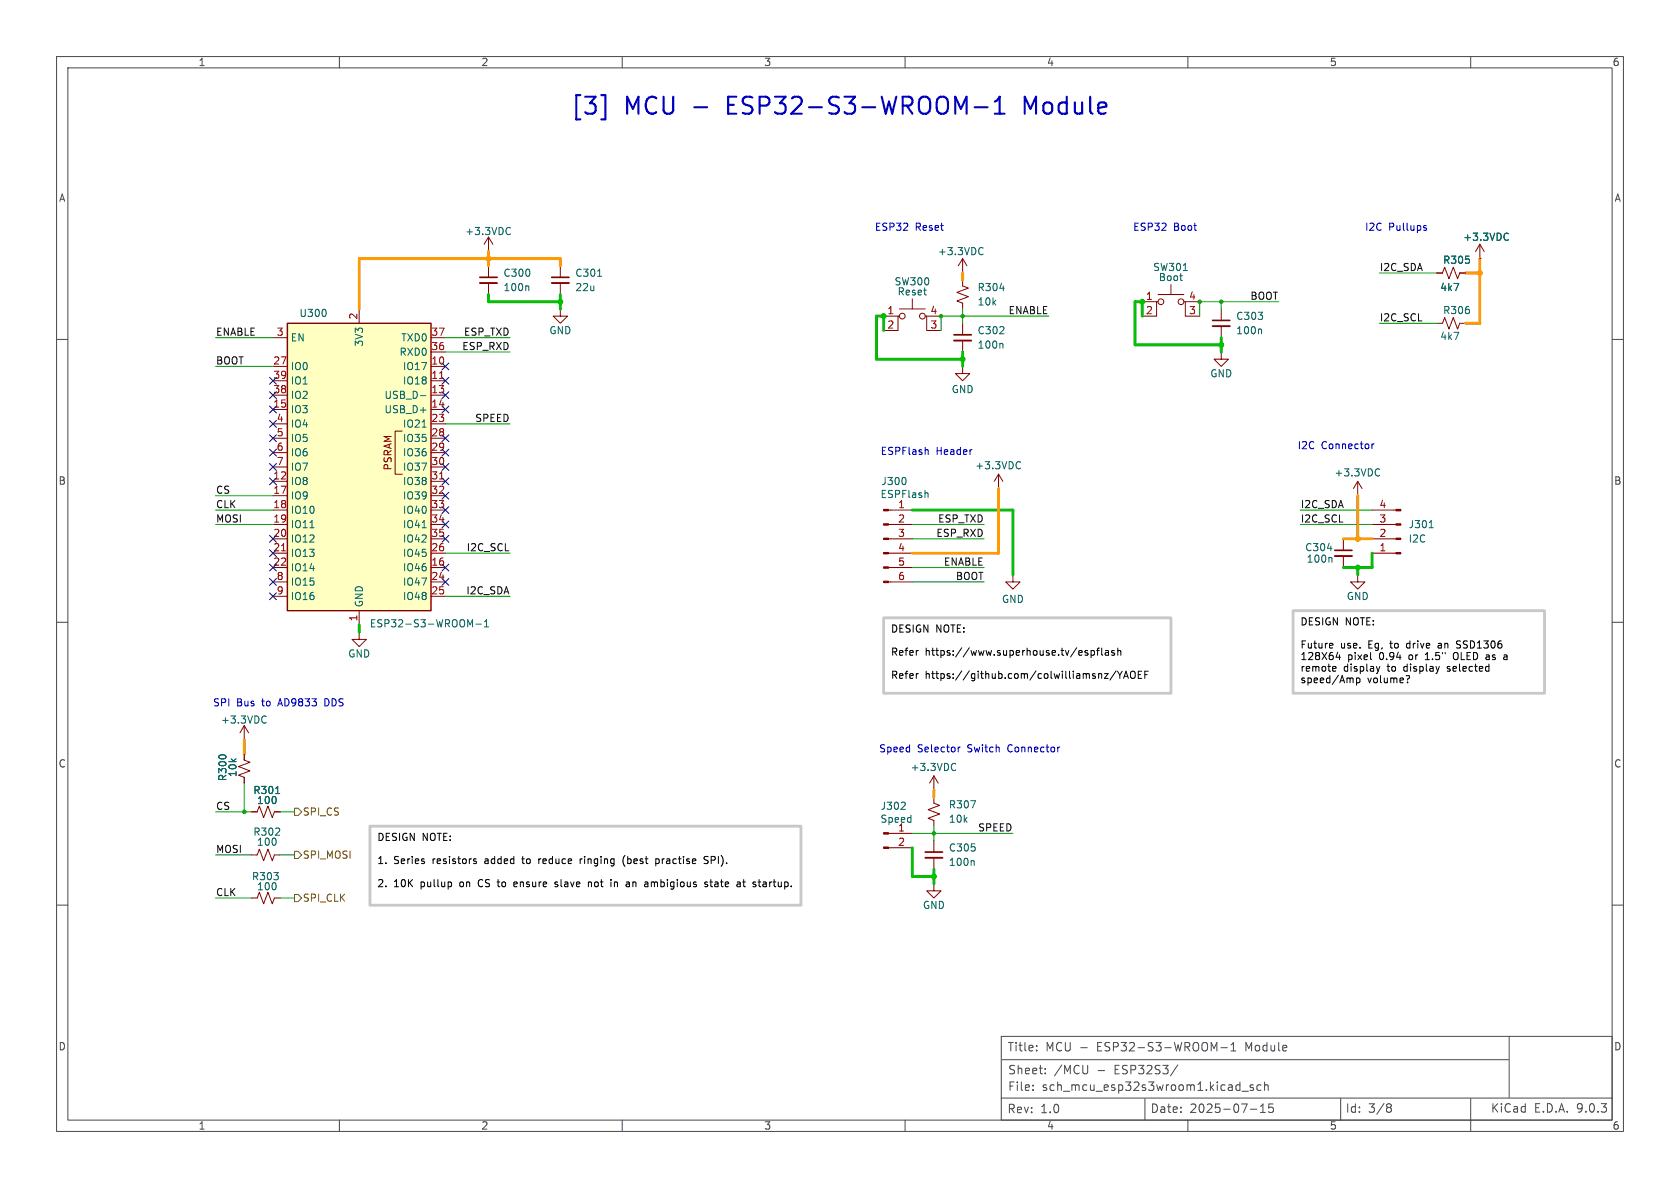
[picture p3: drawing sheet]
<svg xmlns="http://www.w3.org/2000/svg" width="297mm" height="210mm" viewBox="0 0 297 210" stroke-linecap="round" stroke-linejoin="round" font-family="sans-serif">
<g fill="none" stroke="#484848" stroke-width=".18">
<path d="M10 10h277v190h-277zM12 12h273v186h-273zM60 10v2M110 10v2M160 10v2M210 10v2M260 10v2M10 60h2M285 60h2M10 110h2M285 110h2M10 160h2"/>
<path d="M285 160h2M60 198v2M110 198v2M160 198v2M177 194.1h108M177 183.2h108v14.8h-108zM177.2 187.3h89.5M182.6 192.6v.2M182.6 191.8v.2M183.3 185.6v.2M183.3 184.9v.1M184.8 189.7v.1"/>
<path d="M184.8 188.9v.1M192.3 188.3l-.1 1.4M202.4 194.3v3.7M208.2 188.3l-1.3 1.9M210 198v2M215.8 185.2h1.2M217.6 185.8h.9M217.6 184.7l.5-.4v1.5M219.6 192.9h1.1M221.1 196.1h1.1M221.6 191.8h-.4l-.2 .2 .1 .2 .5 .1v.4h-.6M222.8 196.7h.9"/>
<path d="M222.8 195.6l.5-.4v1.5M222.9 191.8h-.4l-.3 .2v.5l.1 .2h.6M223.6 191.9l.2-.1h.3l.1 1M223.6 191.3v1.5M225.1 195.2h-.8v.7l.2-.2 .5 .1 .1 .2v.5l-.3 .2-.5-.2M237 194.2v3.8M245.4 195.8h.3M245.4 195.1l.4 .1 .2 .2-.3 .4M245.7 195.8l.2 .1 .1 .4-.2 .3h-.4M260 194.2v5.8M266.8 183.2v10.8"/>
</g>
<g fill="#840000" stroke="#840000" stroke-width=".18">
<path d="M246.8 97.7h.8v.2h-.8z"/>
<path d="M246.8 95.1h.8v.3h-.8z"/>
<path d="M246.8 92.6h.8v.2h-.8z"/>
<path d="M246.8 90h.8v.3h-.8z"/>
</g>
<g fill="none" stroke="#840000" stroke-width=".18">
<path d="M86.4 47v2M86.4 50v2.1M237.5 95.3v2M237.5 98.3v2M242.6 97.8h4.2M242.6 95.3h4.2M242.6 92.7h4.2M242.6 90.2h4.2M43.2 133.4v1l1 .3-2 .8 2 .8-2 .7 1 .4v1M43.2 130.8h.1M43.2 128.3v2.5M43.2 128.3l-.8 1.2"/>
<path d="M43.2 128.3l.7 1.2M165.1 139.7h.1M165.1 137.2l-.8 1.2M165.1 137.2l.8 1.2M165.1 137.2v2.5M44.4 143.5h1.1l.3-1 .8 2 .8-2 .7 2 .4-1h1M165.1 141v1l1 .4-2 .7 2 .8-2 .8 1 .3v1.1"/>
</g>
<path d="M93.3 50.5l.2 .2v.7M234.7 96.9h.8M235.3 98.5l.2 .2v.7M252.7 93.3h.7M46.7 126.6l.4 .1M47.1 127.7l-.4 .1M168.6 134.9l.4 .2M169 136.1l-.4 .1M48.7 140.3h.8M171.6 141.5h.9l-.6 1.3" fill="none" stroke="#006464" stroke-width=".18"/>
<path d="M84.8 49h3.1M236 97.3h3" fill="none" stroke="#840000" stroke-width=".3"/>
<path d="M84.8 50h3.1M236 98.3h3" fill="none" stroke="#840000" stroke-width=".33"/>
<path d="M50.8 57.2h25.4v50.8h-25.4z" fill="#ffffc2"/>
<path d="M50.8 57.2h25.4v50.8h-25.4z" fill="none" stroke="#840000" stroke-width=".25"/>
<g fill="none" stroke="#840000" stroke-width=".18">
<path d="M48.3 59.7h2.5M63.5 54.6v2.6M76.2 59.7h2.5M86.4 44.5h.1M86.4 41.9l-.8 1.3M86.4 41.9l.7 1.3M86.4 41.9v2.6M99.1 54.6v1.3h1.2l-1.2 1.3-1.3-1.3h1.3M99.1 54.6h.1M99.1 47v2M99.1 50v2.1M156.2 55.9h2.5"/>
<path d="M159 55.9h-.3v2.5h-2.5M159 54.6h4.6M161.3 52.8v1.8M163.6 55.9h.2v2.5h2.6M163.8 55.9h2.6M170.2 48.3h.1M170.2 49.5v1l1 .4-2 .8 2 .8-2 .7 1 .4v1M170.2 45.7l-.8 1.3M170.2 45.7l.7 1.3M170.2 45.7v2.6M170.2 57.2v2M201.9 53.3h2.6"/>
<path d="M204.7 53.3h-.2v2.6h-2.6M204.7 52.1h4.6M207 50.3v1.8M209.3 53.3h.2v2.6h2.6M209.5 53.3h2.6M215.9 54.6v2M215.9 57.7v2M254 57.2h1l.4-1.1 .8 2.1 .7-2.1 .8 2.1 .4-1h1M254 48.3h1l.4-1.1 .8 2.1 .7-2.1 .8 2.1 .4-1h1M261.6 45.7h.1M261.6 43.2l-.7 1.3M261.6 43.2l.8 1.3"/>
<path d="M261.6 43.2v2.5M48.3 64.8h2.5M48.3 67.3h2.5M48.3 69.9h2.5M48.3 72.4h2.5M48.3 74.9h2.5M48.3 77.5h2.5M71.1 76.2h-1.3v7.6h1.3M76.2 64.8h2.5M76.2 67.3h2.5M76.2 69.9h2.5M76.2 72.4h2.5"/>
<path d="M76.2 74.9h2.5M76.2 77.5h2.5M76.2 62.2h2.5M170.2 64.8v1.2h1.2l-1.2 1.3-1.3-1.3h1.3M170.2 64.8h.1M170.2 60.2v2M215.9 62.2v1.3h1.3l-1.3 1.3-1.3-1.3h1.3M215.9 62.2h.1M48.3 80h2.5M48.3 82.6h2.5M48.3 85.1h2.5M48.3 87.6h2.5"/>
<path d="M48.3 90.2h2.5M48.3 92.7h2.5M48.3 95.3h2.5M48.3 97.8h2.5M76.2 80h2.5M76.2 82.6h2.5M76.2 85.1h2.5M76.2 87.6h2.5M76.2 90.2h2.5M76.2 92.7h2.5M76.2 95.3h2.5M76.2 97.8h2.5"/>
<path d="M157.1 90.2h4.2M157.1 92.7h4.2M157.1 95.3h4.2M157.1 97.8h4.2M176.5 86.4h.1M176.5 83.8l-.7 1.3M176.5 83.8l.8 1.3M176.5 83.8v2.6M240 87.6h.1M240 85.1l-.7 1.3M240 85.1l.8 1.3M240 85.1v2.5"/>
<path d="M48.3 100.3h2.5M48.3 102.9h2.5M48.3 105.4h2.5M63.5 111.8v1.2h1.3l-1.3 1.3-1.3-1.3h1.3M63.5 111.8h.1M63.5 108v2.5M76.2 100.3h2.5M76.2 102.9h2.5M76.2 105.4h2.5M157.1 100.3h4.2M157.1 102.9h4.2M179.1 101.6v1.3h1.2l-1.2 1.2-1.3-1.2h1.3"/>
<path d="M179.1 101.6h.1M240 101.6v1.3h1.3l-1.3 1.2-1.2-1.2h1.2M240 101.6h.1M43.2 133.4v1M43.2 137.4v1M44.4 151.1h1.1l.3-1 .8 2 .8-2 .7 2 .4-1h1M44.4 158.8h1.1l.3-1.1 .8 2.1 .8-2.1 .7 2.1 .4-1h1M44.4 143.5h1.1M48.5 143.5h1M157.1 147.3h4.2M157.1 149.9h4.2M165.1 156.2v1.3h1.3l-1.3 1.3-1.3-1.3h1.3"/>
<path d="M165.1 156.2h.1M165.1 148.6v2M165.1 151.6v2.1"/>
<circle cx="159.5" cy="55.9" r=".51"/>
<circle cx="163.1" cy="55.9" r=".51"/>
<circle cx="205.2" cy="53.3" r=".51"/>
<circle cx="208.8" cy="53.3" r=".51"/>
</g>
<g fill="none" stroke="#006464" stroke-width=".18">
<path d="M57.6 54.9v.8M89.9 40.2l.3 .1M90.2 41.4l-.3 .1M105.6 48.8h.8M173.4 43.8l.4 .1M173.8 44.9l-.4 .1M176.8 51h.7M208.9 49.6h.1M209.2 47.8h.7M222.8 58.2l.2 .1v.7M266.3 41.2l.4 .1M266.7 42.4l-.4 .1"/>
<path d="M74.3 69.9h1M74.6 75.5h.7M177.1 60.7l.2 .2v.6M54.8 93.3h.7M74.6 93.3h.7M160.1 84.5l.1 .4-.1 .6M163.9 87.1l.2 .2v.7M180 81.6l.4 .1M180.4 82.8l-.4 .1M243.5 82.9l.4 .1M243.9 84l-.4 .1M83.1 110.5l.4-1v1.3"/>
<path d="M84.1 110.3h1M85.6 110.8h.8M85.6 109.9l.4-.4v1.3M48.7 140.3h.8M159.9 141.9l.1 .1v.3l-.7 .8h.7M172 152.1l.2 .2v.7"/>
</g>
<path d="M77.7 66.9h.7M49.8 97.4h.7M77.7 84.7h.7" fill="none" stroke="#a90000" stroke-width=".18"/>
<path d="M97.5 49h3.1M168.7 59.2h3M214.4 56.6h3M163.6 150.6h3" fill="none" stroke="#840000" stroke-width=".3"/>
<path d="M97.5 50h3.1M214.4 57.7h3M168.7 60.2h3M163.6 151.6h3" fill="none" stroke="#840000" stroke-width=".33"/>
<g fill="#840000" stroke="#840000" stroke-width=".18">
<path d="M156.2 90h.9v.3h-.9z"/>
<path d="M156.2 92.6h.9v.2h-.9z"/>
<path d="M156.2 95.1h.9v.3h-.9z"/>
<path d="M156.2 97.7h.9v.2h-.9z"/>
<path d="M156.2 100.2h.9v.3h-.9z"/>
<path d="M156.2 102.7h.9v.3h-.9z"/>
<path d="M156.2 147.2h.9v.2h-.9z"/>
<path d="M156.2 149.7h.9v.3h-.9z"/>
</g>
<path d="M52.1 142.9h.6l.6 .6-.6 .6h-.6zM52.1 158.1h.6l.6 .7-.6 .6h-.6zM52.1 150.5h.6l.6 .6-.6 .7h-.6z" fill="none" stroke="#725600" stroke-width=".18"/>
<path d="M86.4 44.5v2.5M99.1 47v-1.3h-35.6v8.9M170.2 48.3v1.2M259.1 48.3h2.5M261.6 45.7v11.5h-2.5M176.5 86.4v11.4h-15.2M237.5 95.3h5.1M240 87.6v7.7M43.2 130.8v2.6M165.1 139.7v1.3" fill="none" stroke="#f90" stroke-width=".51"/>
<path d="M86.4 52.1v1.2h12.7M99.1 52.1v2.5M156.2 58.4v-2.5h-1.3v7.6h15.3M201.9 55.9v-2.6h-1.2v7.7h15.2M215.9 59.7v2.5M170.2 62.2v2.6M161.3 90.2h17.8v11.4M242.6 97.8v2.5h-5.1M63.5 110.5v1.3M240 100.3v1.3M161.3 149.9v5h3.8M165.1 153.7v2.5" fill="none" stroke="#00c200" stroke-width=".51"/>
<g fill="none" stroke="#009600" stroke-width=".18">
<path d="M38.1 59.7h10.2M78.7 59.7h11.5M170.2 54.6v2.6M185.4 55.9h-19v2.5M215.9 53.3v1.3M226.1 53.3h-14v2.6M243.8 48.3h10.2M243.8 57.2h10.2M38.1 64.8h10.2M78.7 74.9h11.5M78.7 62.2h11.5M38.1 87.6h10.2"/>
<path d="M38.1 92.7h10.2M38.1 90.2h10.2M78.7 97.8h11.5M161.3 92.7h12.7M161.3 95.3h12.7M229.9 92.7h12.7M229.9 90.2h12.7M78.7 105.4h11.5M161.3 100.3h12.7M161.3 102.9h12.7M43.2 138.4v5.1M38.1 158.8h6.3"/>
<path d="M38.1 151.1h6.3M38.1 143.5h6.3M49.5 158.8h2.6M49.5 151.1h2.6M49.5 143.5h2.6M161.3 147.3h17.8M165.1 146.1v2.5"/>
</g>
<g fill="none" stroke="#000084" stroke-width=".18">
<path d="M47.7 79.4l1.2 1.2M47.7 66.7l1.2 1.2M47.7 69.2l1.2 1.3M47.7 76.9l1.2 1.2M47.7 74.3l1.2 1.2M47.7 71.8l1.2 1.2M48.9 79.4l-1.2 1.2M48.9 66.7l-1.2 1.2M48.9 69.2l-1.2 1.3M48.9 76.9l-1.2 1.2M48.9 74.3l-1.2 1.2M48.9 71.8l-1.2 1.2"/>
<path d="M78.1 64.2l1.2 1.2M78.1 69.2l1.2 1.3M78.1 66.7l1.2 1.2M78.1 76.9l1.2 1.2M78.1 71.8l1.2 1.2M78.1 79.4l1.2 1.2M79.3 64.2l-1.2 1.2M79.3 69.2l-1.2 1.3M79.3 66.7l-1.2 1.2M79.3 76.9l-1.2 1.2M79.3 71.8l-1.2 1.2M79.3 79.4l-1.2 1.2"/>
<path d="M47.7 94.6l1.2 1.3M47.7 97.2l1.2 1.2M47.7 81.9l1.2 1.3M47.7 99.7l1.2 1.2M47.7 84.5l1.2 1.2M48.9 94.6l-1.2 1.3M48.9 99.7l-1.2 1.2M48.9 97.2l-1.2 1.2M48.9 81.9l-1.2 1.3M48.9 84.5l-1.2 1.2M78.1 87l1.2 1.2M78.1 92.1l1.2 1.2"/>
<path d="M78.1 99.7l1.2 1.2M78.1 89.6l1.2 1.2M78.1 81.9l1.2 1.3M78.1 84.5l1.2 1.2M78.1 94.6l1.2 1.3M79.3 87l-1.2 1.2M79.3 92.1l-1.2 1.2M79.3 99.7l-1.2 1.2M79.3 89.6l-1.2 1.2M79.3 81.9l-1.2 1.3M79.3 84.5l-1.2 1.2M79.3 94.6l-1.2 1.3"/>
<path d="M47.7 104.8l1.2 1.2M47.7 102.3l1.2 1.2M48.9 102.3l-1.2 1.2M48.9 104.8l-1.2 1.2M78.1 102.3l1.2 1.2M79.3 102.3l-1.2 1.2"/>
</g>
<path d="M106.3 16.8h.7v4.3h-.7M172.3 19h2.3M175.9 18l.5-.5 .3-.4v3M175.9 20.1h1.7" fill="none" stroke="#0000c2" stroke-width=".38"/>
<path d="M156.2 109.2h50.8v13.4h-50.8zM228.6 108h44.4v14.6h-44.4zM65.4 146.1h76.2v13.9h-76.2z" fill="none" stroke="#c8c8c8" stroke-width=".5"/>
<g fill="none" stroke="#000" stroke-width=".18">
<path d="M191.9 115.4l.4 .1v.2l-.1 .1h-.4M191.9 115h.4M192.9 115h.4l.2 .2-.1 .6h-.5M192.9 115v1.3M193.9 115h.4M194.3 114.6l-.3 .1v1.1M194.8 114.6v1.1l.1 .1M195.2 119.1h.7l-.7 .8h.7M195.4 115h.5l.1 .8M196 115.3l-.4 .1-.2 .1 .2 .3h.4M197 115h-.3l-.2 .2 .1 .2 .4 .1v.3h-.5M197.3 118.6l-1.1 1.6"/>
<path d="M197.5 118.7l.5 .6M197.6 115.1l.2-.1h.3l.1 .8M197.6 114.6v1.2M198 119.3v.6M198.4 118.7l-.4 .6M198.6 119.9l.5-1.2 .4 1.2M198.8 119.6h.6M199.9 118.8l.2-.1a.43 .43 0 0 1 .6 .4v.4a.42 .42 0 0 1-.4 .4 .42 .42 0 0 1-.5-.4zM201.2 119.3h.5M201.8 118.7h-.6v1.2h.6M202.4 119.3h.4M203 118.7h-.6v1.2"/>
<path d="M235.2 113.7l.4 .1v.2l-.6 .1M235.6 114.5l-.4 .1M235.8 117.8l.3 .1 .1 .2-.6 .1M236.1 118.6l-.3 .1M236.5 115.3l-.3 .9h.8M236.8 115.8v.8M239.8 119.9v1.2M240.4 120v.6l-.2 .1-.4-.1M242.4 116.5l.1 .1M243.3 117.8l.3 .9M243.6 118.7l-.1 .3M243.9 117.8l-.3 .9"/>
<path d="M252 116.6h.7M252.1 115.6l-.1 .1M254.4 113.7l-.1 .1M254.4 114.1l-.2 .2 .2 .3M257 115.5a.98 .98 0 0 0 .1 1M257.5 114.5l.5 .1M258 113.3h-.3l-.2 .2 .1 .3 .4 .2M265.9 116.5h.5M265.9 115.8h.5v.8M266.4 116.1l-.5 .1M79.7 156l.1 .1-.1 .6M83.8 152.2l.4 .1v.2l-.1 .2-.4-.1"/>
<path d="M83.8 151.9h.4M91.3 155.9h-.3l-.2 .2 .1 .6 .4 .1M91.4 156.2l-.6 .1M95.3 151.8v.9M95.5 151.8l-.2 .3M98.6 156l-.3-.1-.2 .2 .5 .4M98.6 156.6l-.1 .2-.4-.1M102.6 151.8v.9M102.9 151.8l-.3 .3M104 156l.2-.1 .3 .1 .1 .8M104 155.9v.9M108.6 155.9v.9"/>
<path d="M109 155.9l-.4 .1M110.5 151.2a1.46 1.46 0 0 0 0 1.9M115.1 155.9v.9M115.3 155.9l-.2 .1M115.9 151.9l.4-.1 .2 .3-.1 .5h-.5M115.9 151.8v1.3M125.1 156l-.3-.1-.2 .2v.2l.5 .1v.3h-.5M125.2 151.5l-.5-.1-.2 .1v.4l.6 .2 .1 .3-.3 .3-.4-.1M125.5 155.9h.5M125.7 155.5v1.1l.3 .2M131.3 155.9h.5M131.5 155.5v1.1l.3 .2"/>
<path d="M135.3 155.9l-.4 .1M135.3 156.3h-.3l-.1 .2v.2l.4 .1"/>
</g>
<path d="M251.7 39.9h.4M251.7 40.2l.5 .3-.1 .2h-.3M163.9 79.5l.2 .2v.6M242.5 78.5v.8M242.9 78.5l-.4 .2M169.4 132.1v.8M169.8 132.1l-.4 .2M187.4 132.1h-.3" fill="none" stroke="#0000c2" stroke-width=".18"/>
<g fill="#f90" stroke="#f90" stroke-width=".18">
<circle cx="86.4" cy="45.7" r=".43"/>
<circle cx="240" cy="95.3" r=".43"/>
<circle cx="261.6" cy="48.3" r=".43"/>
</g>
<g fill="#00c200" stroke="#00c200" stroke-width=".18">
<circle cx="215.9" cy="61" r=".43"/>
<circle cx="99.1" cy="53.3" r=".43"/>
<circle cx="165.1" cy="154.9" r=".43"/>
<circle cx="201.9" cy="53.3" r=".43"/>
<circle cx="240" cy="100.3" r=".43"/>
<circle cx="170.2" cy="63.5" r=".43"/>
<circle cx="156.2" cy="55.9" r=".43"/>
</g>
<g fill="#009600" stroke="#009600" stroke-width=".18">
<circle cx="166.4" cy="55.9" r=".3"/>
<circle cx="170.2" cy="55.9" r=".3"/>
<circle cx="43.2" cy="143.5" r=".3"/>
<circle cx="165.1" cy="147.3" r=".3"/>
<circle cx="212.1" cy="53.3" r=".3"/>
<circle cx="215.9" cy="53.3" r=".3"/>
</g>
<g font-size="4.2" fill="#0000c2">
<text x="100.8" y="20.8">[3]</text>
<text x="110.4" y="20.8">MCU -</text>
<text x="129.3" y="20.8">ESP32-S3-WROOM-1</text>
<text x="182.3" y="20.8">Module</text>
</g>
<g font-size="2.1" fill="#484848">
<text x="178" y="186.1">Title:</text>
<text x="178.1" y="190.1">Sheet:</text>
<text x="184.8" y="186.1">MCU -</text>
<text x="186.3" y="190.1">/MCU</text>
<text x="194" y="190.1">-</text>
<text x="194.1" y="186.1">ESP32-S3-WROOM-1</text>
<text x="197.2" y="190.1">ESP32S3/</text>
<text x="220.4" y="186.1">Module</text>
<text x="178" y="197">Rev:</text>
<text x="178.1" y="193.1">File:</text>
<text x="183.9" y="197">1.0</text>
<text x="184.2" y="193.1">sch_mcu_esp32s3wroom1.kicad_sch</text>
<text x="203.3" y="196.9">Date:</text>
<text x="210.3" y="196.9">2025-07-15</text>
<text x="237.8" y="196.9">Id:</text>
<text x="241.9" y="196.9">3/8</text>
<text x="263.5" y="196.9">KiCad</text>
<text x="271.2" y="196.9">E.D.A.</text>
<text x="278.8" y="196.9">9.0.3</text>
</g>
<g font-size="1.8" fill="#484848">
<text x="35" y="11.9">1</text>
<text x="85" y="11.9">2</text>
<text x="135" y="11.9">3</text>
<text x="185" y="11.9">4</text>
<text x="235" y="11.9">5</text>
<text x="285" y="11.9">6</text>
<text x="10.3" y="35.9">A</text>
<text x="285.3" y="35.9">A</text>
<text x="10.3" y="85.9">B</text>
<text x="285.3" y="85.9">B</text>
<text x="10.3" y="135.9">C</text>
<text x="285.3" y="135.9">C</text>
<text x="10.3" y="185.9">D</text>
<text x="285.3" y="185.9">D</text>
<text x="35" y="199.9">1</text>
<text x="85" y="199.9">2</text>
<text x="135" y="199.9">3</text>
<text x="185" y="199.9">4</text>
<text x="235" y="199.9">5</text>
<text x="285" y="199.9">6</text>
</g>
<g font-size="1.8" fill="#006464">
<text x="82.1" y="41.8">+3.3VDC</text>
<text x="165.7" y="45.3">+3.3VDC</text>
<text x="255" y="46.8">R305</text>
<text x="258.6" y="42.8">+3.3VDC</text>
<text x="88.9" y="49.1">C300</text>
<text x="88.9" y="51.7">100n</text>
<text x="101.6" y="49.1">C301</text>
<text x="101.6" y="51.7">22u</text>
<text x="158" y="50.6">SW300</text>
<text x="158.6" y="52.4">Reset</text>
<text x="172.7" y="51.7">R304</text>
<text x="203.8" y="48.1">SW301</text>
<text x="204.8" y="49.9">Boot</text>
<text x="254.5" y="51.7">4k7</text>
<text x="52.8" y="56.2">U300</text>
<text x="97" y="59.3">GND</text>
<text x="172.7" y="59.3">C302</text>
<text x="172.7" y="54.2">10k</text>
<text x="218.4" y="56.7">C303</text>
<text x="218.4" y="59.3">100n</text>
<text x="255" y="55.7">R306</text>
<text x="51.3" y="60.6">EN</text>
<text x="51.3" y="65.6">IO0</text>
<text x="64.4" y="61.4" transform="rotate(-90 64.4 61.4)">3V3</text>
<text x="70.5" y="63.1">RXD0</text>
<text x="70.8" y="60.6">TXD0</text>
<text x="71.1" y="65.6">IO17</text>
<text x="172.7" y="61.8">100n</text>
<text x="254.5" y="60.3">4k7</text>
<text x="51.3" y="68.2">IO1</text>
<text x="51.3" y="70.7">IO2</text>
<text x="67.9" y="70.7">USB_D-</text>
<text x="71.1" y="68.2">IO18</text>
<text x="168.1" y="69.7">GND</text>
<text x="213.9" y="66.9">GND</text>
<text x="51.3" y="73.3">IO3</text>
<text x="51.3" y="75.8">IO4</text>
<text x="67.9" y="73.3">USB_D+</text>
<text x="71.1" y="75.8">IO21</text>
<text x="51.3" y="78.3">IO5</text>
<text x="51.3" y="80.9">IO6</text>
<text x="51.3" y="83.4">IO7</text>
<text x="71.1" y="78.3">IO35</text>
<text x="71.1" y="80.9">IO36</text>
<text x="71.1" y="83.4">IO37</text>
<text x="172.3" y="83.2">+3.3VDC</text>
<text x="51.3" y="86">IO8</text>
<text x="51.3" y="88.5">IO9</text>
<text x="71.1" y="86">IO38</text>
<text x="71.1" y="88.5">IO39</text>
<text x="155.6" y="88.2">ESPFlash</text>
<text x="155.7" y="86">J300</text>
<text x="235.8" y="84.4">+3.3VDC</text>
<text x="51.3" y="91">IO10</text>
<text x="51.3" y="93.6">IO11</text>
<text x="71.1" y="91">IO40</text>
<text x="71.1" y="93.6">IO41</text>
<text x="248.9" y="93.6">J301</text>
<text x="51.3" y="96.1">IO12</text>
<text x="51.3" y="98.7">IO13</text>
<text x="51.3" y="101.2">IO14</text>
<text x="71.1" y="96.1">IO42</text>
<text x="71.1" y="98.7">IO45</text>
<text x="71.1" y="101.2">IO46</text>
<text x="230.6" y="97.6">C304</text>
<text x="230.9" y="99.7">100n</text>
<text x="248.9" y="96.1">I2C</text>
<text x="51.3" y="103.7">IO15</text>
<text x="51.3" y="106.3">IO16</text>
<text x="64.4" y="107.4" transform="rotate(-90 64.4 107.4)">GND</text>
<text x="71.1" y="103.7">IO47</text>
<text x="71.1" y="106.3">IO48</text>
<text x="177" y="106.8">GND</text>
<text x="238" y="106.3">GND</text>
<text x="65.3" y="111.1">ESP32-S3-WROOM-1</text>
<text x="61.5" y="116.4">GND</text>
<text x="39" y="128.1">+3.3VDC</text>
<text x="42" y="137.5" transform="rotate(-90 42 137.5)">10k</text>
<text x="160.9" y="136.5">+3.3VDC</text>
<text x="40.2" y="138.2" transform="rotate(-90 40.2 138.2)">R300</text>
<text x="44.7" y="140.6">R301</text>
<text x="45.3" y="142.3">100</text>
<text x="155.6" y="143.4">J302</text>
<text x="167.6" y="143.1">R307</text>
<text x="44.7" y="147.9">R302</text>
<text x="45.3" y="149.7">100</text>
<text x="155.6" y="145.6">Speed</text>
<text x="158.7" y="147.1">1</text>
<text x="167.6" y="145.6">10k</text>
<text x="44.4" y="155.8">R303</text>
<text x="167.6" y="150.7">C305</text>
<text x="167.6" y="153.3">100n</text>
<text x="45.3" y="157.6">100</text>
<text x="163.1" y="160.9">GND</text>
</g>
<g font-size="1.8" fill="#0000c2">
<text x="154.6" y="41">ESP32</text>
<text x="161.8" y="41">Reset</text>
<text x="200.2" y="41">ESP32</text>
<text x="207.5" y="41">Boot</text>
<text x="241.2" y="41">I2C</text>
<text x="245.5" y="41">Pullups</text>
<text x="155.6" y="80.6">ESPFlash</text>
<text x="165.5" y="80.6">Header</text>
<text x="229.3" y="79.6">I2C</text>
<text x="233.6" y="79.6">Connector</text>
<text x="37.6" y="125.1">SPI</text>
<text x="41.8" y="125.1">Bus</text>
<text x="46.4" y="125.1">to</text>
<text x="49.5" y="125.1">AD9833</text>
<text x="57.8" y="125.1">DDS</text>
<text x="155.3" y="133.2">Speed</text>
<text x="162.2" y="133.2">Selector</text>
<text x="171.1" y="133.2">Switch</text>
<text x="178.4" y="133.2">Connector</text>
</g>
<g font-size="1.8" fill="#0f0f0f">
<text x="243.8" y="48">I2C_SDA</text>
<text x="221" y="53.1">BOOT</text>
<text x="38.1" y="59.4">ENABLE</text>
<text x="81.9" y="59.4">ESP_TXD</text>
<text x="178.2" y="55.6">ENABLE</text>
<text x="243.8" y="56.9">I2C_SCL</text>
<text x="38.1" y="64.5">BOOT</text>
<text x="81.6" y="62">ESP_RXD</text>
<text x="83.9" y="74.7">SPEED</text>
<text x="38.1" y="87.4">CS</text>
<text x="38.1" y="89.9">CLK</text>
<text x="229.9" y="89.9">I2C_SDA</text>
<text x="38.1" y="92.4">MOSI</text>
<text x="165.4" y="95">ESP_RXD</text>
<text x="165.7" y="92.4">ESP_TXD</text>
<text x="229.9" y="92.4">I2C_SCL</text>
<text x="82.4" y="97.5">I2C_SCL</text>
<text x="166.8" y="100.1">ENABLE</text>
<text x="82.3" y="105.1">I2C_SDA</text>
<text x="168.9" y="102.6">BOOT</text>
<text x="38.1" y="143.2">CS</text>
<text x="172.8" y="147.1">SPEED</text>
<text x="38.1" y="150.9">MOSI</text>
<text x="38.1" y="158.5">CLK</text>
</g>
<g font-size="1.8" fill="#a90000">
<text x="202.5" y="53.1">1</text>
<text x="210.1" y="53.1">4</text>
<text x="48.8" y="59.4">3</text>
<text x="63.2" y="56.6" transform="rotate(-90 63.2 56.6)">2</text>
<text x="76.2" y="59.4">37</text>
<text x="156.8" y="55.6">1</text>
<text x="156.8" y="58.2">2</text>
<text x="164.4" y="55.6">4</text>
<text x="164.4" y="58.2">3</text>
<text x="202.5" y="55.6">2</text>
<text x="210.1" y="55.6">3</text>
<text x="48.2" y="64.5">27</text>
<text x="76.2" y="62">36</text>
<text x="76.2" y="64.5">10</text>
<text x="48.2" y="67.1">39</text>
<text x="48.2" y="69.6">38</text>
<text x="76.2" y="67.1">11</text>
<text x="76.2" y="69.6">13</text>
<text x="48.2" y="72.1">15</text>
<text x="48.8" y="74.7">4</text>
<text x="48.8" y="77.2">5</text>
<text x="76.2" y="72.1">14</text>
<text x="76.2" y="74.7">23</text>
<text x="76.2" y="77.2">28</text>
<text x="48.8" y="79.8">6</text>
<text x="48.8" y="82.3">7</text>
<text x="76.2" y="79.8">29</text>
<text x="76.2" y="82.3">30</text>
<text x="48.2" y="84.8">12</text>
<text x="48.2" y="87.4">17</text>
<text x="48.2" y="89.9">18</text>
<text x="76.2" y="84.8">31</text>
<text x="76.2" y="87.4">32</text>
<text x="76.2" y="89.9">33</text>
<text x="158.7" y="89.9">1</text>
<text x="243.8" y="89.9">4</text>
<text x="48.2" y="92.5">19</text>
<text x="48.2" y="95">20</text>
<text x="76.2" y="92.5">34</text>
<text x="76.2" y="95">35</text>
<text x="158.7" y="92.5">2</text>
<text x="158.7" y="95">3</text>
<text x="243.8" y="95">2</text>
<text x="243.8" y="92.5">3</text>
<text x="48.2" y="97.5">21</text>
<text x="48.2" y="100.1">22</text>
<text x="76.2" y="97.5">26</text>
<text x="76.2" y="100.1">16</text>
<text x="158.7" y="97.5">4</text>
<text x="158.7" y="100.1">5</text>
<text x="243.8" y="97.5">1</text>
<text x="48.8" y="102.6">8</text>
<text x="48.8" y="105.2">9</text>
<text x="76.2" y="102.6">24</text>
<text x="76.2" y="105.2">25</text>
<text x="158.7" y="102.6">6</text>
<text x="63.2" y="109.9" transform="rotate(-90 63.2 109.9)">1</text>
<text x="158.7" y="149.6">2</text>
</g>
<text font-size="1.8" fill="#840000" x="69.4" y="83.3" transform="rotate(-90 69.4 83.3)">PSRAM</text>
<g font-size="1.8">
<text x="157.4" y="112.1">DESIGN NOTE:</text>
<text x="229.8" y="110.9">DESIGN NOTE:</text>
<text x="157.4" y="116.2">Refer</text>
<text x="163.5" y="116.2">https://www.superhouse.tv/espflash</text>
<text x="229.8" y="115">Future</text>
<text x="229.8" y="117">128X64</text>
<text x="229.8" y="119.1">remote</text>
<text x="237" y="115">use.</text>
<text x="237.5" y="119.1">display</text>
<text x="238.2" y="117">pixel</text>
<text x="242" y="115">Eg,</text>
<text x="243.9" y="117">0.94</text>
<text x="245.4" y="119.1">to</text>
<text x="246.1" y="115">to</text>
<text x="248.4" y="119.1">display</text>
<text x="249.1" y="115">drive</text>
<text x="249.3" y="117">or</text>
<text x="252.4" y="117">1.5&quot;</text>
<text x="254.9" y="115">an</text>
<text x="256.3" y="119.1">selected</text>
<text x="257.6" y="117">OLED as</text>
<text x="258.4" y="115">SSD1306</text>
<text x="157.4" y="120.3">Refer</text>
<text x="163.5" y="120.3">https://github.com/colwilliamsnz/YAOEF</text>
<text x="229.8" y="121.1">speed/Amp</text>
<text x="241.7" y="121.1">volume?</text>
<text x="66.6" y="149">DESIGN NOTE:</text>
<text x="66.6" y="153.1">1.</text>
<text x="69.6" y="153.1">Series</text>
<text x="76.6" y="153.1">resistors</text>
<text x="86" y="153.1">added</text>
<text x="92.8" y="153.1">to</text>
<text x="95.9" y="153.1">reduce</text>
<text x="103.4" y="153.1">ringing</text>
<text x="111.1" y="153.1">(best</text>
<text x="117.2" y="153.1">practise</text>
<text x="125.9" y="153.1">SPI).</text>
<text x="66.6" y="157.2">2.</text>
<text x="69.6" y="157.2">10K</text>
<text x="74.5" y="157.2">pullup</text>
<text x="81.5" y="157.2">on</text>
<text x="85" y="157.2">CS to</text>
<text x="91.7" y="157.2">ensure</text>
<text x="99.2" y="157.2">slave</text>
<text x="105.2" y="157.2">not</text>
<text x="109.4" y="157.2">in</text>
<text x="112.4" y="157.2">an</text>
<text x="115.8" y="157.2">ambigious</text>
<text x="126.7" y="157.2">state</text>
<text x="132.6" y="157.2">at</text>
<text x="135.6" y="157.2">startup.</text>
</g>
<g font-size="1.8" fill="#725600">
<text x="53.4" y="144.4">SPI_CS</text>
<text x="53.4" y="152">SPI_MOSI</text>
<text x="53.4" y="159.6">SPI_CLK</text>
</g>
</svg>
